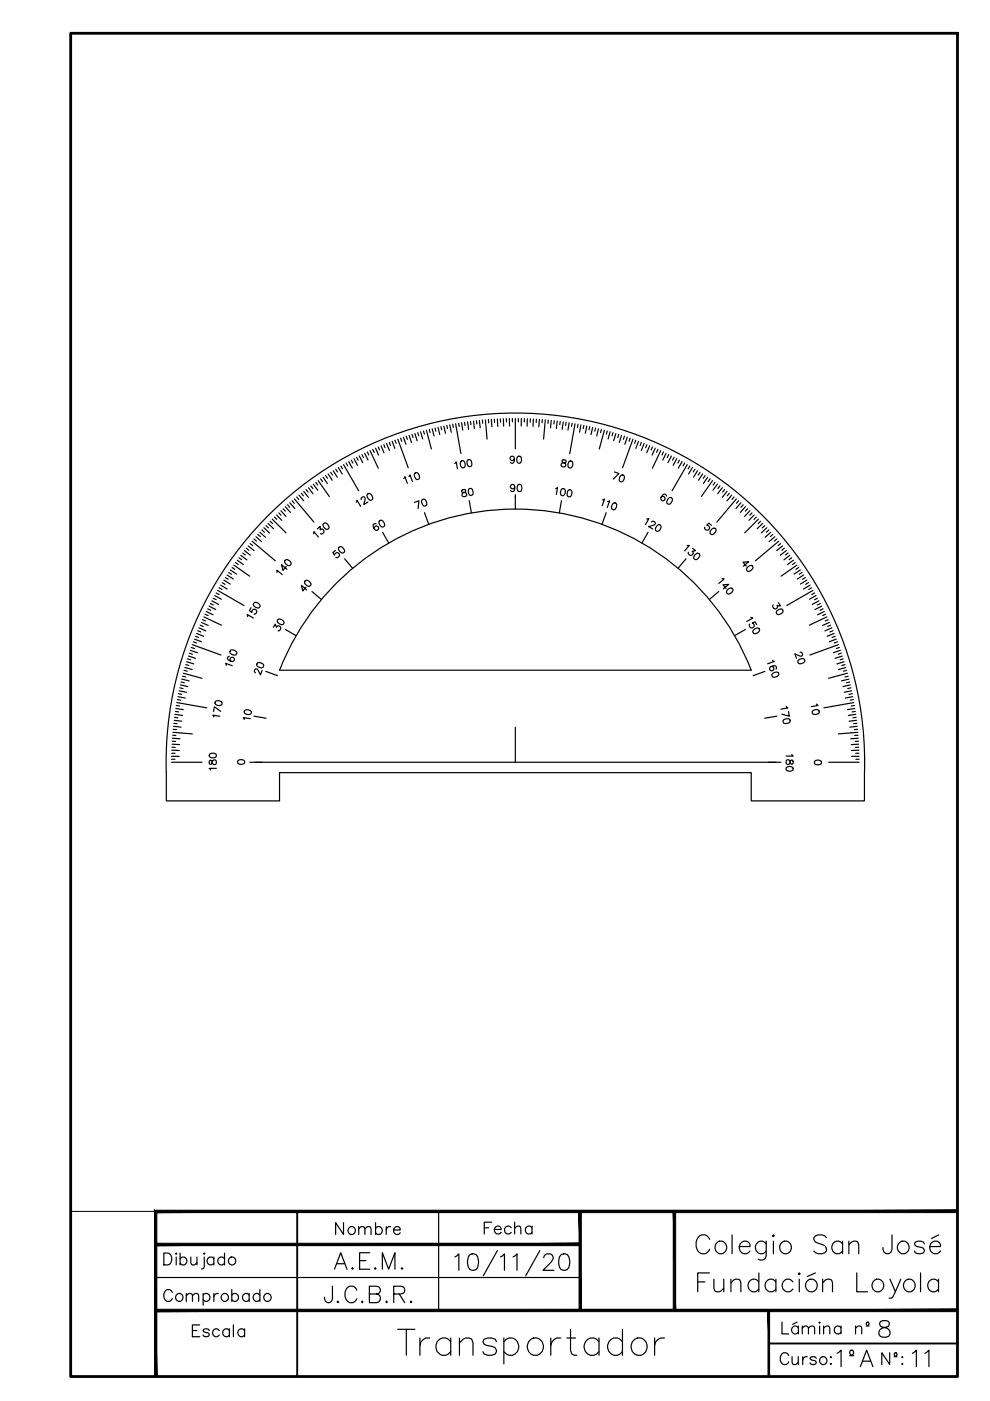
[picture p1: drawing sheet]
<svg xmlns="http://www.w3.org/2000/svg" width="210mm" height="297mm" viewBox="0 0 210 297" stroke-linecap="round" stroke-linejoin="round" font-family="sans-serif">
<!-- layer: 0 -->
<g fill="none" stroke="#000" stroke-width=".25">
<path d="M70.7 99.8l.8 1.4M71.2 99.5l.3 .6M71.7 99.1l.9 1.4M72.3 98.8l.3 .6M72.8 98.5l3.3 5.6M73.4 98.2l.3 .6M73.9 97.9l.8 1.4M74.5 97.6l.3 .6M75.1 97.2l.7 1.5M75.6 97l.3 .6M76.2 96.7l.7 1.4M76.8 96.4l.3 .6"/>
<path d="M77.3 96.1l.7 1.4M77.9 95.8l.3 .7M78.5 95.6l1.7 3.7M79 95.3l.3 .6M79.6 95l.7 1.5M80.2 94.8l.3 .6M80.8 94.5l.6 1.5M81.4 94.3l.2 .6M82 94l.6 1.5M82.5 93.8l.3 .7M83.1 93.6l.6 1.5M83.7 93.4l.3 .6"/>
<path d="M84.3 93.1l2.3 6.1M84.9 92.9l.3 .7M85.5 92.7l.6 1.5M86.1 92.5l.3 .7M86.7 92.3l.5 1.5M87.4 92.1l.2 .7M88 91.9l.4 1.5M88.6 91.7l.2 .7M89.2 91.6l.4 1.5M89.8 91.4l.2 .6M90.4 91.2l1.1 4M91 91l.2 .7"/>
<path d="M91.6 90.9l.4 1.5M92.2 90.7l.2 .7M92.9 90.6l.3 1.5M93.5 90.5l.1 .6M94.1 90.3l.3 1.6M94.7 90.2l.2 .7M95.4 90.1l.3 1.5M96 89.9l.1 .7M96.6 89.8l1.1 6.4M97.2 89.7l.1 .7M97.9 89.6l.2 1.6M98.5 89.5l.1 .7"/>
<path d="M99.1 89.4l.3 1.6M99.8 89.4v.7M100.4 89.3l.2 1.6M101 89.2l.1 .7M101.6 89.1l.2 1.6M102.3 89.1v.7M102.9 89l.4 4.1M103.5 88.9l.1 .7M104.2 88.9l.1 1.6M104.8 88.9l.1 .7M105.5 88.8v1.6M106.1 88.8v.7"/>
<path d="M106.7 88.8l.1 1.6M107.4 88.8v.7M108 88.7v1.6M108.6 88.7v.7M109.3 88.7v6.5M109.9 88.7v.7M110.5 88.7v1.6M111.2 88.8v.7M111.8 88.8v1.6M112.5 88.8l-.1 .7M113.1 88.8l-.1 1.6M113.7 88.9v.7"/>
<path d="M114.4 88.9l-.2 1.6M115 88.9l-.1 .7M115.6 89l-.3 4.1M116.2 89.1v.7M116.9 89.1l-.2 1.6M117.5 89.2l-.1 .7M118.2 89.3l-.2 1.6M118.8 89.4l-.1 .7M119.4 89.4l-.2 1.6M120 89.5l-.1 .7M120.7 89.6l-.3 1.6M121.3 89.7l-.1 .7"/>
<path d="M121.9 89.8l-1.1 6.4M122.6 89.9l-.2 .7M123.2 90.1l-.3 1.5M123.8 90.2l-.1 .7M124.4 90.3l-.3 1.6M125.1 90.5l-.2 .6M125.7 90.6l-.4 1.5M126.3 90.7l-.2 .7M126.9 90.9l-.4 1.5M127.5 91l-.2 .7M128.1 91.2l-1 4M128.8 91.4l-.2 .6"/>
<path d="M129.3 91.6l-.4 1.5M130 91.7l-.2 .7M130.6 91.9l-.5 1.5M131.2 92.1l-.2 .7M131.8 92.3l-.5 1.5M132.4 92.5l-.2 .7M133 92.7l-.5 1.5M133.6 92.9l-.2 .7M134.2 93.1l-2.2 6.1M134.8 93.4l-.2 .6M135.4 93.6l-.6 1.5M136 93.8l-.3 .7"/>
<path d="M136.6 94l-.6 1.5M137.2 94.3l-.3 .6M137.8 94.5l-.7 1.5M138.3 94.8l-.3 .6M138.9 95l-.6 1.5M139.5 95.3l-.3 .6M140.1 95.6l-1.8 3.7M140.7 95.8l-.3 .7M141.2 96.1l-.7 1.4M141.8 96.4l-.3 .6M142.4 96.7l-.8 1.4M142.9 97l-.3 .6"/>
<path d="M143.5 97.2l-.8 1.5M144 97.6l-.3 .6M144.6 97.9l-.8 1.4M145.2 98.2l-.4 .6M145.7 98.5l-3.2 5.6M146.3 98.8l-.4 .6M146.8 99.1l-.8 1.4M147.3 99.5l-.3 .6M147.9 99.8l-.9 1.4M49.6 119.8l3.3 2.4M49.9 119.3l.6 .4M50.3 118.8l1.3 .9"/>
<path d="M50.7 118.3l.5 .4M51.1 117.7l1.2 1M51.5 117.2l.5 .5M51.8 116.7l1.3 1M52.2 116.2l.6 .5M52.6 115.7l1.3 1M53 115.3l.6 .4M53.4 114.8l5 4.1M53.8 114.3l.6 .4M54.3 113.8l1.2 1M54.7 113.3l.5 .5M55.1 112.8l1.2 1.1"/>
<path d="M55.5 112.4l.5 .4M56 111.9l1.1 1.1M56.4 111.4l.5 .5M56.8 111l1.2 1.1M57.3 110.5l.5 .5M57.7 110.1l2.9 2.9M58.2 109.6l.5 .5M58.6 109.2l1.2 1.1M59.1 108.7l.5 .5M59.6 108.3l1 1.2M60 107.9l.5 .5M60.5 107.4l1.1 1.2"/>
<path d="M60.5 118.8a.81 .81 0 0 1 .9 .1 .81 .81 0 0 1 .2 .9 .87 .87 0 0 1-1.2-.9zM61 107l.4 .6M61.4 106.6l1.1 1.2M61.9 106.2l.5 .5M62.4 105.8l4.2 4.9M62.9 105.4l.5 .5M63.4 105l1 1.2M63.9 104.6l.4 .5M64.4 104.2l1 1.2M64.9 103.8l.4 .5M65.4 103.4l1 1.3M65.9 103l.4 .6"/>
<path d="M66.4 102.6l1 1.3M66.5 113.2l.1-.5 .9 1.2M67 102.3l.4 .5M67.3 112.1l.6-.5v.7a.5 .5 0 0 1 .7 .1 .5 .5 0 0 1 0 .6 .5 .5 0 0 1-.7 .1M67.5 101.9l2.3 3.4M68 101.5l.4 .6M68.5 101.2l.9 1.3M68.6 111a.82 .82 0 0 1 .9 .2 .82 .82 0 0 1 .2 .9 .82 .82 0 0 1-.9-.2 .82 .82 0 0 1-.2-.9zM69 100.8l.4 .6M69.6 100.5l.8 1.3M70.1 100.1l.4 .6M75.5 106.5l.2-.4 .8 1.2"/>
<path d="M76.6 105.9l.1-.4 .2-.2 .4 .1 .1 .6-.3 1 .9-.5M78 104.7h.1a.87 .87 0 0 1 .8 1.3 .82 .82 0 0 1-.9-.3 .82 .82 0 0 1 0-1zM85.6 101.5l.3-.4 .5 1.4M86.7 101.1l.2-.4 .5 1.4M87.9 100.4a.5 .5 0 0 1 .7 0l.2 .3a.64 .64 0 0 1-.2 1 .99 .99 0 0 1-.7-1.3zM90 108.7l.9 2.5M99.5 106.2l.4 2.5M109.3 105.3v2.6M119 106.2l-.4 2.5M127.7 106l.5-.2-.5 1.4M128.5 108.7l-.9 2.5M128.8 106.3l.5-.1-.6 1.4"/>
<path d="M130 106.8a.46 .46 0 0 1 .5-.2 .46 .46 0 0 1 .3 .5l-.1 .3a.65 .65 0 0 1-.8 .6 .8 .8 0 0 1 .1-1.2zM137.1 110l.5-.1-.8 1.3M137.4 112.8l-1.3 2.3M138.2 110.7l.4-.2 .2 .2 .1 .3-.4 .4-1 .2 .9 .5M139.4 111.3a.45 .45 0 0 1 .5 0 .45 .45 0 0 1 .3 .5l-.2 .3a.63 .63 0 0 1-.9 .5 .8 .8 0 0 1 .3-1.3zM145.5 118.5l-1.7 2M145.7 115.6h.4l-.9 1.2M146.8 116.3l.6 .4-.7 .2a.5 .5 0 0 1-.2 .9 .5 .5 0 0 1-.6-.7M147.4 117.6l.3-.3a.47 .47 0 0 1 .5 .1 .47 .47 0 0 1 .2 .5l-.2 .3a.64 .64 0 0 1-.9 .4l-.1-.1a.66 .66 0 0 1 .2-.9zM148.4 100.1l-.3 .6M149 100.5l-.9 1.3M149.5 100.8l-.4 .6"/>
<path d="M150 101.2l-.9 1.3M150.6 101.5l-.4 .6M151.1 101.9l-2.4 3.4M151.6 102.3l-.4 .5M152.1 102.6l-.9 1.3M152.6 103l-.4 .6M153.1 103.4l-.9 1.3M153.6 103.8l-.4 .5M154.1 104.2l-.9 1.2M154.6 104.6l-.4 .5M155.1 105l-1 1.2M155.6 105.4l-.4 .5"/>
<path d="M156.1 105.8l-4.1 4.9M156.6 106.2l-.5 .5M157.1 106.6l-1.1 1.2M157.6 107l-.5 .6M158 107.4l-1 1.2M158.5 107.9l-.5 .5M159 108.3l-1.1 1.2M159.4 108.7l-.4 .5M159.9 109.2l-1.1 1.1M160.4 109.6l-.5 .5M160.8 110.1l-2.9 2.9M161.2 110.5l-.4 .5"/>
<path d="M161.7 111l-1.2 1.1M162.1 111.4l-.5 .5M162.6 111.9l-1.2 1.1M163 112.4l-.5 .4M163.4 112.8l-1.2 1.1M163.9 113.3l-.6 .5M164.3 113.8l-1.2 1M164.7 114.3l-.5 .4M165.1 114.8l-4.9 4.1M165.5 115.3l-.5 .4M165.9 115.7l-1.2 1M166.3 116.2l-.5 .5"/>
<path d="M166.7 116.7l-1.3 1M167.1 117.2l-.6 .5M167.5 117.7l-1.3 1M167.9 118.3l-.6 .4M168.2 118.8l-1.3 .9M168.6 119.3l-.6 .4M169 119.8l-3.4 2.4M39.8 139.7l.6 .2M39.9 139.1l1.6 .5M40.2 138.5l.6 .2M40.4 137.9l1.5 .5M40.6 137.3l.6 .2"/>
<path d="M40.8 136.7l6 2.2M41 136.1l.7 .2M41.2 135.5l1.5 .6M41.5 134.9l.6 .3M41.7 134.3l1.5 .6M41.9 133.7l.7 .3M42.2 133.1l1.4 .7M42.4 132.6l.7 .2M42.7 132l1.5 .6M42.9 131.4l.7 .3M43.2 130.8l3.7 1.8M43.5 130.2l.6 .3"/>
<path d="M43.8 129.7l1.4 .7M44 129.1l.7 .3M44.3 128.5l1.4 .8M44.6 128l.6 .3M44.9 127.4l1.4 .8M45.2 126.8l.6 .4M45.5 126.3l1.4 .7M45.8 125.7l.6 .4M46.1 125.2l5.6 3.2M46.5 124.6l.6 .4M46.8 124.1l1.4 .8M47.1 123.5l.6 .4"/>
<path d="M47.5 123l1.3 .8M47.8 122.5l.6 .3M48.1 121.9l1.4 .9M48.5 121.4l.6 .4M48.6 139.2h-.1a.48 .48 0 0 0-.1 .7 .74 .74 0 0 0 1.3 0 .47 .47 0 0 0-.3-.5 .47 .47 0 0 0-.6 .2 .47 .47 0 0 0 .2 .6M48.9 120.8l1.3 .9M48.9 137.8h.7a.71 .71 0 0 1 .6 .7l-.1 .1a.8 .8 0 0 1-.9 .2 .8 .8 0 0 1-.4-.8zM49.2 120.3l.6 .4M52.5 130.7l-.1-.4 1.3 .7M53.2 128.8l-.3 .7 .5 .4a.53 .53 0 0 1 .4-.7 .53 .53 0 0 1 .6 .4 .53 .53 0 0 1-.5 .6M53.8 127.9a.86 .86 0 0 1 1.3 .7 .78 .78 0 0 1-.9 .1 .78 .78 0 0 1-.4-.8zM58.7 121.3v-.4l1.2 .9"/>
<path d="M60.7 120.1l-.7 .8-.3-1.2 1.1 1M70.9 124.1a53.7 53.7 0 0 1 88.4 18h-100a53.6 53.6 0 0 1 11.6-18zM152.4 125.4l-2 1.7M153.1 122.6l.4 .2-1.1 .9M154 124.8l-.7-.8 1.2-.1-1.1 1M154.3 125a.64 .64 0 0 1 1-.1 .85 .85 0 0 1-1.1 .9l-.2-.3zM158 133.5l-2.3 1.3M159 132.3a.53 .53 0 0 0 .2 .8 .53 .53 0 0 0 .7-.3 .53 .53 0 0 0-.4-.7l.6-.3 .3 .6M159.2 130.9l.4 .1-1.3 .8M159.7 133.6l.3-.2a.67 .67 0 0 1 1-.1 .78 .78 0 0 1-.4 .9 .78 .78 0 0 1-1-.1zM169.3 120.3l-.5 .4M169.7 120.8l-1.3 .9"/>
<path d="M170.1 121.4l-.6 .4M170.4 121.9l-1.3 .9M170.7 122.5l-.5 .3M171.1 123l-1.4 .8M171.4 123.5l-.6 .4M171.7 124.1l-1.3 .8M172.1 124.6l-.6 .4M172.4 125.2l-5.6 3.2M172.7 125.7l-.6 .4M173 126.3l-1.4 .7M173.3 126.8l-.6 .4M173.6 127.4l-1.4 .8"/>
<path d="M173.9 128l-.6 .3M174.2 128.5l-1.4 .8M174.5 129.1l-.6 .3M174.8 129.7l-1.5 .7M175 130.2l-.6 .3M175.3 130.8l-3.7 1.8M175.6 131.4l-.6 .3M175.9 132l-1.5 .6M176.1 132.6l-.6 .2M176.4 133.1l-1.5 .7M176.6 133.7l-.6 .3M176.8 134.3l-1.4 .6"/>
<path d="M177.1 134.9l-.7 .3M177.3 135.5l-1.5 .6M177.5 136.1l-.6 .2M177.8 136.7l-6.1 2.2M178 137.3l-.7 .2M178.2 137.9l-1.5 .5M178.4 138.5l-.7 .2M178.6 139.1l-1.5 .5M178.8 139.7l-.7 .2M36.4 159.7h.7M36.4 159.1h1.6M36.4 158.4l.7 .1"/>
<path d="M36.5 157.8l1.6 .1M36.5 157.1l.7 .1M36.6 156.5l1.6 .1M36.6 155.9h.7M36.7 155.3l4.1 .3M36.7 154.6l.7 .1M36.8 154l1.6 .2M36.9 153.4h.6M36.9 152.7l1.6 .2M37 152.1l.7 .1M37.1 151.5l1.6 .2M37.2 150.8l.7 .1"/>
<path d="M37.3 150.2l1.6 .3M37.4 149.6l.7 .1M37.5 149l6.3 1.1M37.6 148.3l.7 .1M37.7 147.7l1.6 .3M37.8 147.1l.7 .1M38 146.5l1.5 .3M38.1 145.8l.7 .2M38.2 145.2l1.6 .4M38.4 144.6l.7 .2M38.5 144l1.6 .4M38.7 143.4l.7 .1"/>
<path d="M38.9 142.7l3.9 1.1M39 142.1l.7 .2M39.2 141.5l1.5 .5M39.4 140.9l.6 .2M39.6 140.3l1.5 .5M45.7 148.7l.6-.1a.67 .67 0 0 1 .8 .7 .86 .86 0 0 1-1.5-.3zM46.6 151.9l-1.5-.3 .2 .4M46.8 150.8l-1.4-1-.1 1M48 141.1l-.2-.5 1.5 .5M53.8 151.8l2.6 .5M56.4 142.4l2.4 .8M109.3 154.2v7.4"/>
<path d="M162.2 142.4l-2.5 .8M163.5 141.3a.46 .46 0 0 1 .6 .5 .46 .46 0 0 1-.6 .4 .46 .46 0 0 1-.2-.7l.2-.2a.73 .73 0 0 1 1.1 .2l-.1 .3M163.8 140l.4 .2-1.4 .5M163.8 142.8l.3-.2a.64 .64 0 0 1 1 .3 .88 .88 0 0 1-1.4 .5v-.4zM164.7 151.8l-2.6 .5M179 140.3l-1.6 .5M179.2 140.9l-.7 .2M179.3 141.5l-1.5 .5M179.5 142.1l-.7 .2M179.7 142.7l-4 1.1M179.8 143.4l-.6 .1M180 144l-1.6 .4"/>
<path d="M180.1 144.6l-.6 .2M180.3 145.2l-1.6 .4M180.4 145.8l-.7 .2M180.6 146.5l-1.6 .3M180.7 147.1l-.7 .1M180.8 147.7l-1.6 .3M180.9 148.3l-.6 .1M181 149l-6.3 1.1M181.1 149.6l-.6 .1M181.3 150.2l-1.6 .3M181.4 150.8l-.7 .1M181.4 159.7h.7"/>
<path d="M181.4 151.5l-1.5 .2M181.5 152.1l-.7 .1M181.6 152.7l-1.6 .2M181.7 153.4h-.7M181.8 154l-1.6 .2M181.8 154.6l-.7 .1M181.9 155.3l-4.1 .3M181.9 155.9h-.7M182 156.5l-1.6 .1M182 157.1l-.7 .1M182.1 157.8l-1.6 .1M182.1 158.4l-.7 .1"/>
<path d="M182.1 159.1h-1.6M35.3 163.8a74.1 74.1 0 0 1 74-76.2 74.1 74.1 0 0 1 74 76.2M35.3 163.8v6h24v-6h100v6h24v-6M36.4 161.6h6.4M36.4 161h.7M36.4 160.3l1.6 .1M53 161.6h2.6M54.1 161.6h110.4M162.9 161.6h2.7M175.7 161.6h6.5M181.5 161h.7M182.1 160.3l-1.5 .1"/>
<path d="M93 256.8v21M123 256.8v21M143 256.8v21M203 256.8h-170v35.1M33 277.8h170M33 270.9h90M33 263.8h90M34.7 265.7h.9a1.35 1.35 0 0 1 .8 1.2 1.35 1.35 0 0 1-.8 1.3h-.9zM37.4 265.7l.1 .1-.1 .1-.2-.1zM37.4 266.5v1.7M38.2 266.9a.8 .8 0 0 1 1.2-.1 .8 .8 0 0 1 0 1.1 .8 .8 0 0 1-1.2-.1M38.2 265.7v2.5"/>
<path d="M40.4 266.5l.2 1.6 .6 .1 .6-.5M41.8 266.5v1.7M43.3 265.7l.1 .1-.1 .1zM43.3 266.5v2l-.1 .4-.5 .1M45.3 266.9a.8 .8 0 0 0-1.1-.1 .8 .8 0 0 0 0 1.1 .8 .8 0 0 0 1.1-.1M45.3 266.5v1.7M47.6 266.9a.8 .8 0 0 0-1.2-.1 .8 .8 0 0 0 0 1.1 .8 .8 0 0 0 1.2-.1M47.6 265.7v2.5M96.5 266.5l.8-.7v3.5M99.6 266a1.12 1.12 0 0 1 1.7 .5 2.93 2.93 0 0 1-.3 2.7 1.14 1.14 0 0 1-1.7-.5 2.85 2.85 0 0 1 .3-2.7zM105.5 265.2l-3 5.3M106.1 266.5l.9-.7v3.5"/>
<path d="M108.8 266.5l.8-.7v3.5M114.4 265.2l-2.9 5.3M115.3 266.7a.9 .9 0 0 1 .7-.9h.6a.86 .86 0 0 1 .5 1.4l-2 2.1h2.4M119 266a1.15 1.15 0 0 1 1.6 .5 2.85 2.85 0 0 1-.3 2.7 1.15 1.15 0 0 1-1.7-.5 2.85 2.85 0 0 1 .4-2.7zM147.9 271.8h1.6M150.4 269.9h-2.5v4M151.4 271.2v1.9l.2 .6 .3 .2h.6l1-.8M153.5 271.2v2.7M155 272l.9-.8h.6l.4 .2 .2 .6v1.9M155 271.2v2.7M160.9 271.8a1.32 1.32 0 0 0-2.3 .3 1.32 1.32 0 0 0 1.5 1.8l.8-.6M160.9 269.9v4"/>
<path d="M163 277.8v14.1M164.5 271.8a1.32 1.32 0 0 0-2.3 .3 1.32 1.32 0 0 0 1.5 1.8l.8-.6M164.5 271.2v2.7M168.1 271.8a1.32 1.32 0 0 0-2.3 .3 1.32 1.32 0 0 0 1.6 1.8l.7-.6M169.5 271.2v2.7M174.4 272l1-.8h.5l.4 .2 .2 .6v1.9M174.4 271.2v2.7M181.7 269.9v4h2.2M188.7 271.2l1.1 2.7 1.2-2.7M189.8 273.9l-.5 1.1-.2 .2h-.6M195.2 269.9v4M199 271.8a1.32 1.32 0 0 0-2.3 .3 1.32 1.32 0 0 0 1.5 1.8l.8-.6"/>
<path d="M199 271.2v2.7M186.7 280.2a.7 .7 0 0 0 .3 1.1 1.63 1.63 0 0 1 1.7 1 .92 .92 0 0 1-.8 1.2h-.7a1.01 1.01 0 0 1-.9-1.1 1.01 1.01 0 0 1 1.1-.9l.6-.2a.7 .7 0 0 0 .4-1.1l-.5-.2z"/>
<circle cx="49.2" cy="267.3" r=".83"/>
<circle cx="172" cy="272.5" r="1.32"/>
<circle cx="186.1" cy="272.5" r="1.32"/>
<circle cx="192.8" cy="272.5" r="1.32"/>
</g>
<path d="M63 256.8v35.1M163 284.8h40" fill="none" stroke="#000" stroke-width=".4"/>
<g fill="#000" stroke="#000" stroke-width=".21">
<path d="M33 277.6v.5l170-.5zM33 278.1l170-.5v.5z"/>
<path d="M33 263.6v.5l90-.5zM33 264.1l90-.5v.5z"/>
<path d="M122.8 256.8v21h.5zM122.8 256.8h.5v21z"/>
<path d="M142.7 256.8v21h.6zM142.7 256.8h.6v21z"/>
<path d="M32.8 256.6v35.3h.5zM32.8 256.6l.5 .5v34.8zM32.8 256.6l.5 .5 169.7-.5zM33.3 257.1l169.7-.5v.5z"/>
<path d="M162.8 277.8v14.1h.4zM162.8 277.8h.4v14.1z"/>
</g>
<path d="M15 7.1h188v284.8h-188z" fill="none" stroke="#000" stroke-width=".59"/>
<path d="M15 7.1h188v249.7h-188z" fill="none" stroke="#000" stroke-width=".21"/>
<text font-size="11.9" x="82.9" y="290.3">Transportador</text>
<text font-size="9.3" x="146.4" y="268.5">Colegio San José</text>
<g font-size="7.1">
<text x="69.8" y="270.2">A.E.M.</text>
<text x="67.7" y="277.3">J.C.B.R.</text>
<text x="176.4" y="291">1ºA</text>
<text x="192.3" y="291">11</text>
</g>
<text font-size="6.6" x="33.5" y="278">Comprobado</text>
<g font-size="5.7">
<text x="139" y="108.3">60</text>
<text x="69.5" y="119.6">50</text>
<text x="148.2" y="114.7">50</text>
<text x="69.8" y="262.8">Nombre</text>
<text x="101.6" y="262.8">Fecha</text>
<text x="39.5" y="284.7">Escala</text>
<text x="164.4" y="284">Lámina nº</text>
<text x="164" y="290.7">Curso:</text>
<text x="185.6" y="290.7">Nº:</text>
</g>
<g font-size="5.3">
<text x="128.8" y="103.4">70</text>
<text x="78" y="113.6">60</text>
<text x="86.8" y="109">70</text>
<text x="156.3" y="122.4">40</text>
<text x="166.9" y="131.6" transform="rotate(-90 166.9 131.6)">30</text>
<text x="61" y="135.1" transform="rotate(-90 61 135.1)">30</text>
<text x="171.4" y="141.8" transform="rotate(-90 171.4 141.8)">20</text>
<text x="56.8" y="144.3" transform="rotate(-90 56.8 144.3)">20</text>
</g>
<g font-size="4.9">
<text x="95.2" y="100.5">100</text>
<text x="117.8" y="100.5">80</text>
<text x="96.7" y="106.5">80</text>
<text x="116.4" y="106.5">100</text>
<text x="66.7" y="126.6" transform="rotate(-90 66.7 126.6)">40</text>
<text x="54.3" y="153.8" transform="rotate(-90 54.3 153.8)">10</text>
<text x="168.3" y="154.5" transform="rotate(-90 168.3 154.5)">170</text>
<text x="174.6" y="152.8" transform="rotate(-90 174.6 152.8)">10</text>
<text x="46.9" y="164.4" transform="rotate(-90 46.9 164.4)">180</text>
</g>
<g font-size="4.4">
<text x="106.9" y="99.5">90</text>
<text x="106.9" y="105.5">90</text>
<text x="169" y="164.7" transform="rotate(-90 169 164.7)">180</text>
</g>
<g font-size="4">
<text x="49" y="163.3">0</text>
<text x="171.4" y="163.3">0</text>
</g>
</svg>
